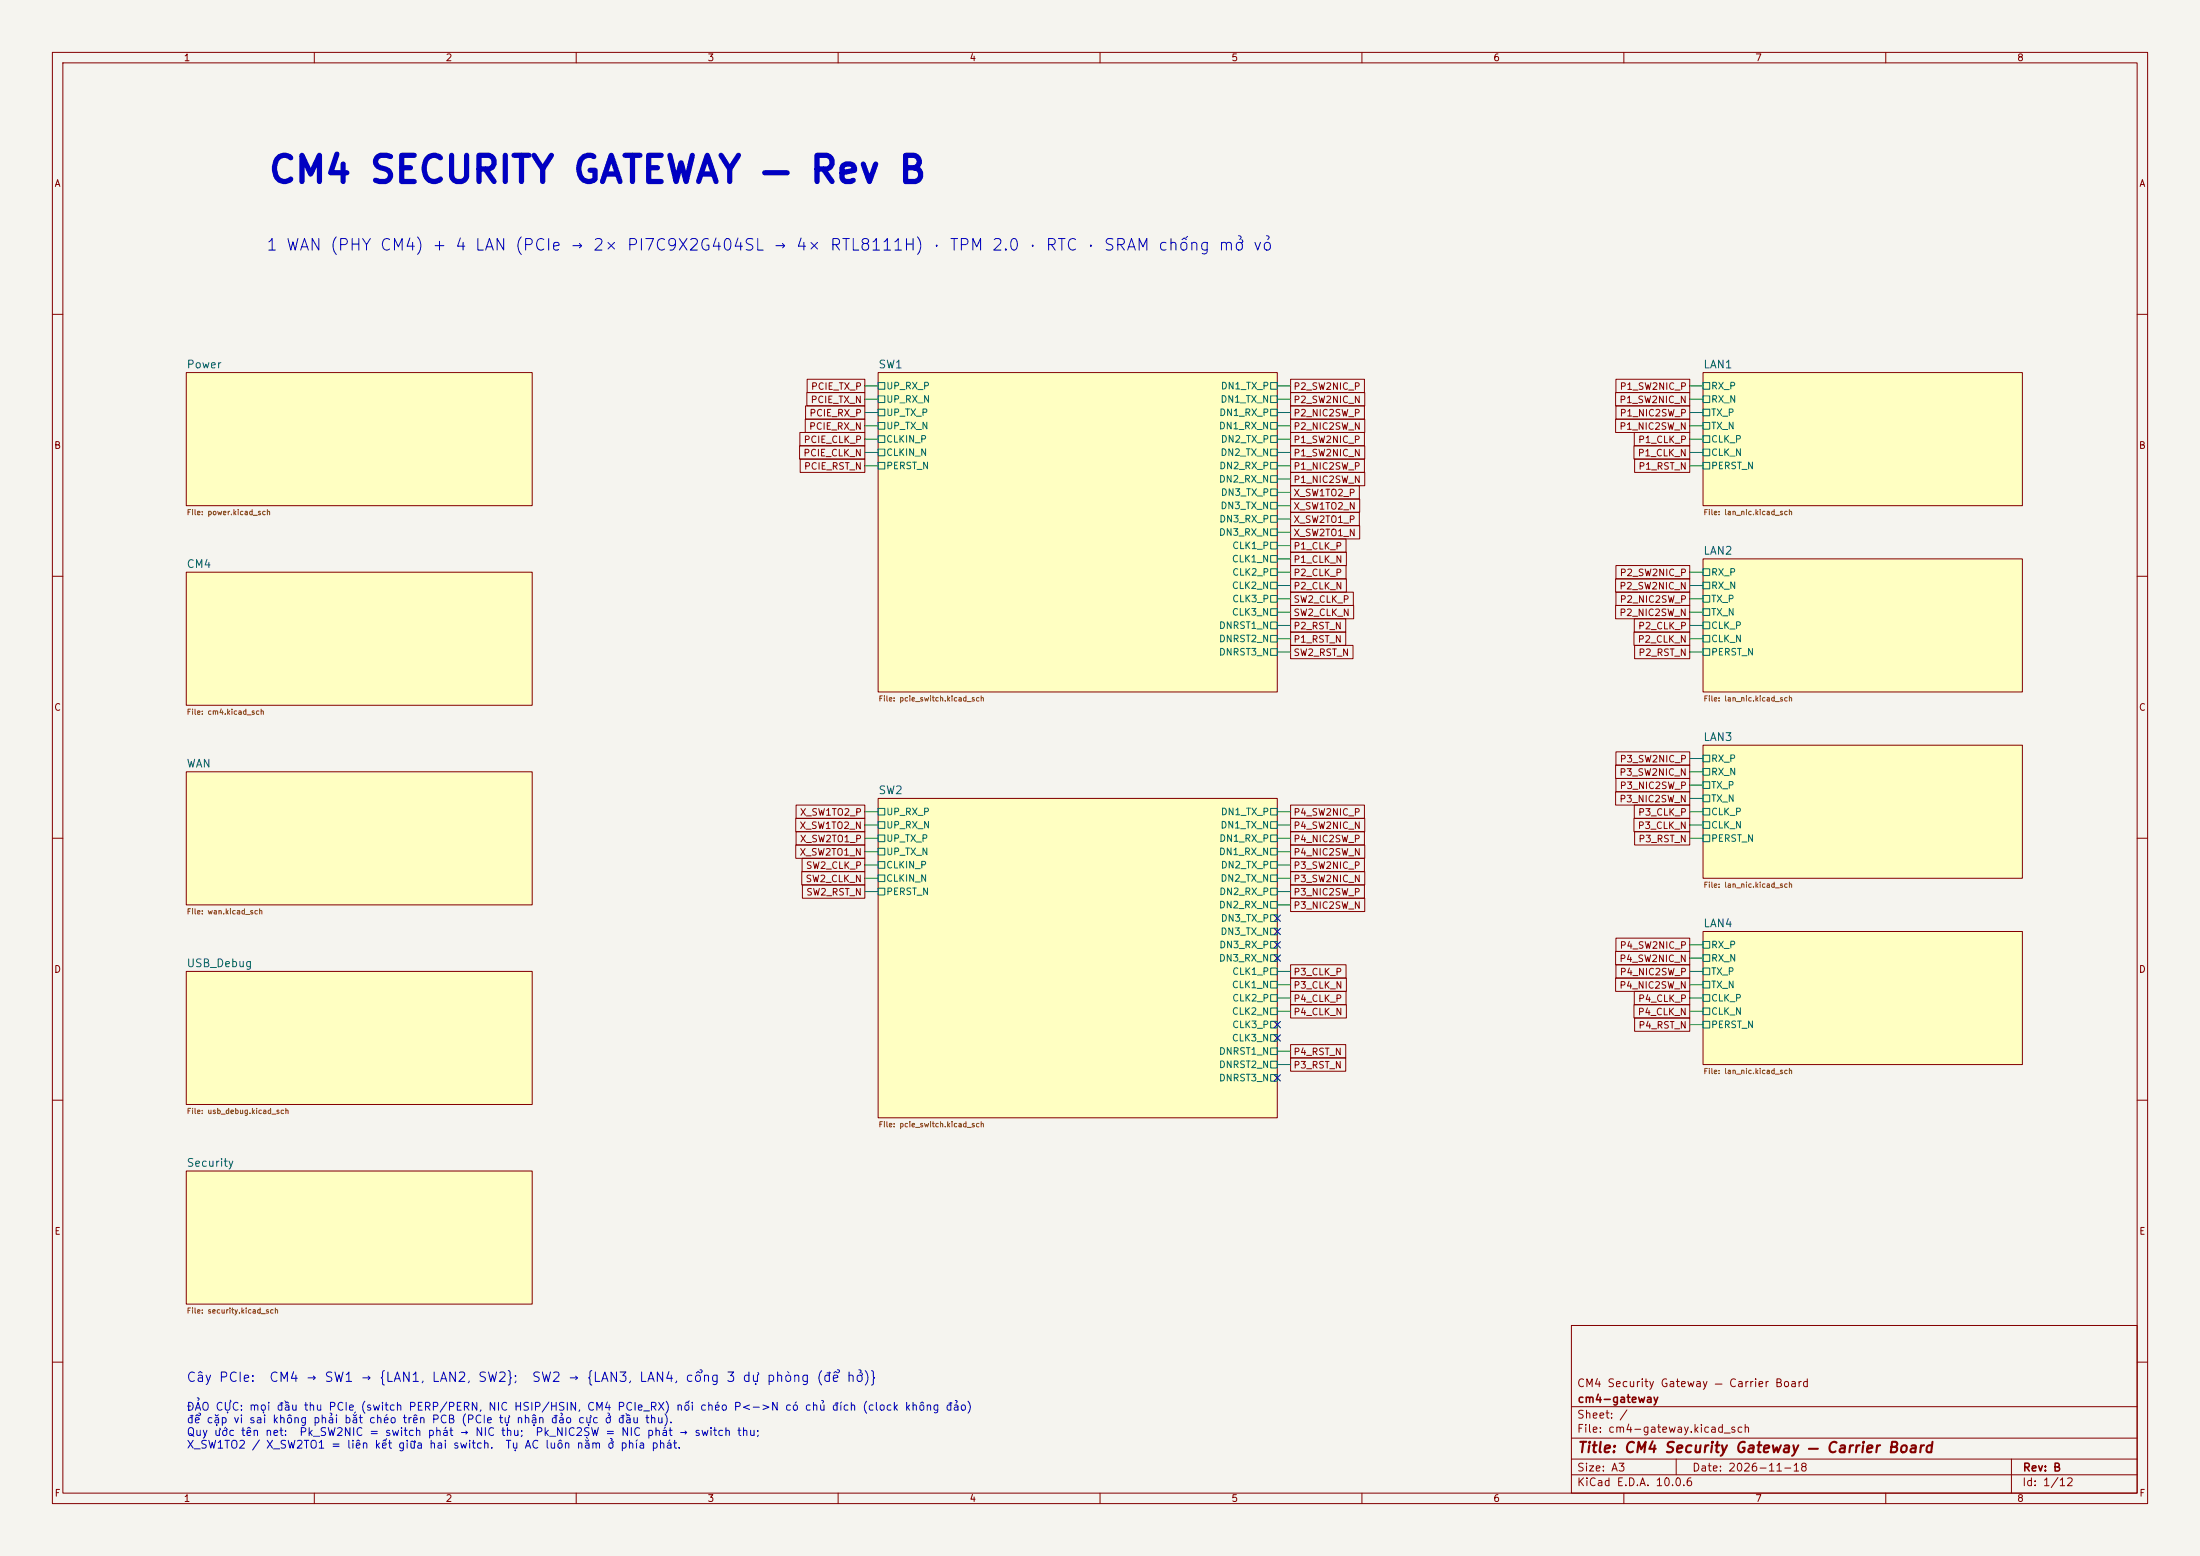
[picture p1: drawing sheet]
<svg xmlns="http://www.w3.org/2000/svg" width="420mm" height="297mm" viewBox="0 0 420 297" stroke-linecap="round" stroke-linejoin="round" font-family="sans-serif">
<path d="M0 0h420v297h-420z" fill="#f5f4ef" stroke="#f5f4ef" stroke-width=".19"/>
<g fill="none" stroke="#840000" stroke-width=".19">
<path d="M10 10h400v277h-400zM12 12h396v273h-396zM60 10v2M110 10v2M160 10v2M210 10v2M260 10v2M310 10v2M360 10v2M10 60h2M35.6 71.1h66v25.4h-66zM153.8 77.5h11.3v2.5h-11.3z"/>
<path d="M154 74.9h11.1v2.6h-11.1zM154.1 72.4h11v2.5h-11zM167.6 71.1h76.2v61h-76.2zM246.4 77.5h14.1v2.5h-14.1zM246.4 74.9h14.1v2.6h-14.1zM246.4 72.4h14.1v2.5h-14.1zM308.4 74.9h14.2v2.6h-14.2zM308.5 77.5h14.1v2.5h-14.1zM308.5 72.4h14.1v2.5h-14.1zM325.1 71.1h61v25.4h-61zM408 60h2M152.6 85.1h12.5v2.5h-12.5z"/>
<path d="M152.7 82.5h12.4v2.6h-12.4zM152.8 87.6h12.3v2.6h-12.3zM153.7 80h11.4v2.6h-11.4zM246.4 80h14.1v2.6h-14.1zM246.4 82.5h14.1v2.6h-14.1zM246.4 85.1h14.1v2.5h-14.1zM246.4 87.6h14.1v2.6h-14.1zM246.4 90.2h14.1v2.5h-14.1zM246.4 92.7h13.1v2.6h-13.1zM246.4 95.2h13.2v2.6h-13.2zM246.4 97.8h13.1v2.5h-13.1zM308.4 80h14.2v2.6h-14.2z"/>
<path d="M311.9 85.1h10.7v2.5h-10.7zM312 82.5h10.6v2.6h-10.6zM312.1 87.6h10.5v2.6h-10.5zM10 110h2M35.6 109.2h66v25.4h-66zM246.4 105.4h10.6v2.6h-10.6zM246.4 118.1h10.5v2.6h-10.5zM246.4 107.9h10.6v2.6h-10.6zM246.4 115.6h12v2.5h-12zM246.4 110.5h10.6v2.5h-10.6zM246.4 113h12v2.6h-12zM246.4 100.3h13.2v2.6h-13.2z"/>
<path d="M246.4 102.9h10.6v2.5h-10.6zM308.4 115.6h14.2v2.5h-14.2zM308.4 110.5h14.2v2.5h-14.2zM308.5 113h14.1v2.6h-14.1zM308.5 107.9h14.1v2.6h-14.1zM312 118.1h10.6v2.6h-10.6zM325.1 106.7h61v25.4h-61zM408 110h2M246.4 123.2h11.9v2.5h-11.9zM246.4 120.6h10.5v2.6h-10.5zM311.9 120.6h10.7v2.6h-10.7zM312.1 123.2h10.5v2.5h-10.5z"/>
<path d="M10 160h2M35.6 147.3h66v25.4h-66zM151.9 156.2h13.2v2.6h-13.2zM152 158.7h13.1v2.6h-13.1zM152 153.7h13.1v2.5h-13.1zM167.6 152.4h76.2v61h-76.2zM246.4 153.7h14.1v2.5h-14.1zM246.4 158.7h14.1v2.6h-14.1zM246.4 156.2h14.1v2.6h-14.1zM308.4 151.1h14.2v2.6h-14.2zM308.4 146h14.2v2.6h-14.2zM308.5 148.6h14.1v2.5h-14.1z"/>
<path d="M308.5 143.5h14.1v2.6h-14.1zM311.9 156.2h10.7v2.6h-10.7zM312 153.7h10.6v2.5h-10.6zM312.1 158.7h10.5v2.6h-10.5zM325.1 142.2h61v25.4h-61zM408 160h2M151.9 161.3h13.2v2.5h-13.2zM153.1 166.4h12v2.5h-12zM153.1 163.8h12v2.6h-12zM153.2 168.9h11.9v2.6h-11.9zM246.4 171.4h14.1v2.6h-14.1zM246.4 168.9h14.1v2.6h-14.1z"/>
<path d="M246.4 166.4h14.1v2.5h-14.1zM246.4 163.8h14.1v2.6h-14.1zM246.4 161.3h14.1v2.5h-14.1zM308.5 179.1h14.1v2.5h-14.1zM325.1 177.8h61v25.4h-61zM35.6 185.4h66v25.4h-66zM246.4 191.8h10.6v2.5h-10.6zM246.4 189.2h10.6v2.6h-10.6zM246.4 186.7h10.6v2.5h-10.6zM246.4 184.1h10.6v2.6h-10.6zM246.4 199.4h10.5v2.5h-10.5zM308.4 186.7h14.2v2.5h-14.2z"/>
<path d="M308.4 181.6h14.2v2.6h-14.2zM308.5 184.1h14.1v2.6h-14.1zM311.9 191.8h10.7v2.5h-10.7zM312 189.2h10.6v2.6h-10.6zM312.1 194.3h10.5v2.6h-10.5zM10 210h2M246.4 201.9h10.5v2.6h-10.5zM408 210h2M35.6 223.5h66v25.4h-66zM300 253h108v32h-108zM10 260h2M300 278.5h108"/>
<path d="M300 274.5h108M300 268.5h108M320 278.5v3M384 278.5v6.5M408 260h2M60 285v2M110 285v2M160 285v2M210 285v2M260 285v2M300 281.5h108M310 285v2"/>
<path d="M360 285v2"/>
</g>
<g fill="#ffffc2" stroke="#ffffc2" stroke-width=".19">
<path d="M325.1 177.8h61v25.4h-61z"/>
<path d="M167.6 152.4h76.2v61h-76.2z"/>
<path d="M325.1 71.1h61v25.4h-61z"/>
<path d="M35.6 109.2h66v25.4h-66z"/>
<path d="M325.1 106.7h61v25.4h-61z"/>
<path d="M35.6 147.3h66v25.4h-66z"/>
<path d="M35.6 185.4h66v25.4h-66z"/>
<path d="M35.6 223.5h66v25.4h-66z"/>
<path d="M167.6 71.1h76.2v61h-76.2z"/>
<path d="M35.6 71.1h66v25.4h-66z"/>
<path d="M325.1 142.2h61v25.4h-61z"/>
</g>
<g fill="none" stroke="#006464" stroke-width=".19">
<path d="M167.6 73h1.3v1.3h-1.3zM167.6 75.6h1.3v1.2h-1.3zM167.6 78.1h1.3v1.3h-1.3zM242.6 73h1.2v1.3h-1.2zM242.6 75.6h1.2v1.2h-1.2zM242.6 78.1h1.2v1.3h-1.2zM325.1 73h1.3v1.3h-1.3zM325.1 75.6h1.3v1.2h-1.3zM325.1 78.1h1.3v1.3h-1.3zM167.6 80.6h1.3v1.3h-1.3zM167.6 83.2h1.3v1.3h-1.3zM167.6 85.7h1.3v1.3h-1.3z"/>
<path d="M167.6 88.3h1.3v1.2h-1.3zM242.6 80.6h1.2v1.3h-1.2zM242.6 83.2h1.2v1.3h-1.2zM242.6 85.7h1.2v1.3h-1.2zM242.6 88.3h1.2v1.2h-1.2zM242.6 90.8h1.2v1.3h-1.2zM242.6 93.3h1.2v1.3h-1.2zM242.6 95.9h1.2v1.3h-1.2zM242.6 98.4h1.2v1.3h-1.2zM325.1 80.6h1.3v1.3h-1.3zM325.1 83.2h1.3v1.3h-1.3zM325.1 85.7h1.3v1.3h-1.3z"/>
<path d="M325.1 88.3h1.3v1.2h-1.3zM242.6 101h1.2v1.2h-1.2zM242.6 103.5h1.2v1.3h-1.2zM242.6 106h1.2v1.3h-1.2zM242.6 108.6h1.2v1.3h-1.2zM242.6 111.1h1.2v1.3h-1.2zM242.6 113.7h1.2v1.2h-1.2zM242.6 116.2h1.2v1.3h-1.2zM242.6 118.7h1.2v1.3h-1.2zM325.1 108.6h1.3v1.3h-1.3zM325.1 111.1h1.3v1.3h-1.3zM325.1 113.7h1.3v1.2h-1.3z"/>
<path d="M325.1 116.2h1.3v1.3h-1.3zM325.1 118.7h1.3v1.3h-1.3zM242.6 121.3h1.2v1.3h-1.2zM242.6 123.8h1.2v1.3h-1.2zM325.1 121.3h1.3v1.3h-1.3zM325.1 123.8h1.3v1.3h-1.3zM167.6 154.3h1.3v1.3h-1.3zM167.6 156.8h1.3v1.3h-1.3zM167.6 159.4h1.3v1.3h-1.3zM242.6 154.3h1.2v1.3h-1.2zM242.6 156.8h1.2v1.3h-1.2zM242.6 159.4h1.2v1.3h-1.2z"/>
<path d="M325.1 144.1h1.3v1.3h-1.3zM325.1 146.7h1.3v1.3h-1.3zM325.1 149.2h1.3v1.3h-1.3zM325.1 151.8h1.3v1.2h-1.3zM325.1 154.3h1.3v1.3h-1.3zM325.1 156.8h1.3v1.3h-1.3zM325.1 159.4h1.3v1.3h-1.3zM167.6 161.9h1.3v1.3h-1.3zM167.6 164.5h1.3v1.2h-1.3zM167.6 167h1.3v1.3h-1.3zM167.6 169.5h1.3v1.3h-1.3zM242.6 161.9h1.2v1.3h-1.2z"/>
<path d="M242.6 164.5h1.2v1.2h-1.2zM242.6 167h1.2v1.3h-1.2zM242.6 169.5h1.2v1.3h-1.2zM242.6 172.1h1.2v1.3h-1.2zM242.6 174.6h1.2v1.3h-1.2zM242.6 177.2h1.2v1.2h-1.2zM242.6 179.7h1.2v1.3h-1.2zM325.1 179.7h1.3v1.3h-1.3zM242.6 182.2h1.2v1.3h-1.2zM242.6 184.8h1.2v1.3h-1.2zM242.6 187.3h1.2v1.3h-1.2zM242.6 189.9h1.2v1.2h-1.2z"/>
<path d="M242.6 192.4h1.2v1.3h-1.2zM242.6 194.9h1.2v1.3h-1.2zM242.6 197.5h1.2v1.3h-1.2zM325.1 182.2h1.3v1.3h-1.3zM325.1 184.8h1.3v1.3h-1.3zM325.1 187.3h1.3v1.3h-1.3zM325.1 189.9h1.3v1.2h-1.3zM325.1 192.4h1.3v1.3h-1.3zM325.1 194.9h1.3v1.3h-1.3zM242.6 200h1.2v1.3h-1.2zM242.6 202.6h1.2v1.2h-1.2zM242.6 205.1h1.2v1.3h-1.2z"/>
</g>
<g fill="none" stroke="#009600" stroke-width=".19">
<path d="M165.1 73.7h2.5M165.1 78.7h2.5M165.1 76.2h2.5M243.8 73.7h2.6M243.8 78.7h2.6M243.8 76.2h2.6M322.6 73.7h2.5M322.6 78.7h2.5M322.6 76.2h2.5M165.1 81.3h2.5M165.1 83.8h2.5M165.1 86.4h2.5"/>
<path d="M165.1 88.9h2.5M243.8 81.3h2.6M243.8 83.8h2.6M243.8 86.4h2.6M243.8 88.9h2.6M243.8 91.4h2.6M243.8 94h2.6M243.8 96.5h2.6M243.8 99.1h2.6M322.6 81.3h2.5M322.6 83.8h2.5M322.6 86.4h2.5"/>
<path d="M322.6 88.9h2.5M243.8 116.8h2.6M243.8 119.4h2.6M243.8 114.3h2.6M243.8 111.8h2.6M243.8 109.2h2.6M243.8 104.1h2.6M243.8 101.6h2.6M243.8 106.7h2.6M322.6 116.8h2.5M322.6 119.4h2.5M322.6 114.3h2.5"/>
<path d="M322.6 111.8h2.5M322.6 109.2h2.5M243.8 121.9h2.6M243.8 124.5h2.6M322.6 121.9h2.5M322.6 124.5h2.5M165.1 157.5h2.5M165.1 154.9h2.5M243.8 157.5h2.6M243.8 154.9h2.6M322.6 157.5h2.5M322.6 154.9h2.5"/>
<path d="M322.6 144.8h2.5M322.6 147.3h2.5M322.6 152.4h2.5M322.6 149.9h2.5M165.1 160h2.5M165.1 162.6h2.5M165.1 165.1h2.5M165.1 167.6h2.5M165.1 170.2h2.5M243.8 160h2.6M243.8 162.6h2.6M243.8 165.1h2.6"/>
<path d="M243.8 167.6h2.6M243.8 172.7h2.6M243.8 170.2h2.6M322.6 160h2.5M243.8 193h2.6M243.8 190.5h2.6M243.8 185.4h2.6M243.8 188h2.6M322.6 193h2.5M322.6 190.5h2.5M322.6 195.6h2.5M322.6 182.9h2.5"/>
<path d="M322.6 180.3h2.5M322.6 185.4h2.5M322.6 188h2.5M243.8 203.2h2.6M243.8 200.7h2.6"/>
</g>
<g fill="none" stroke="#000084" stroke-width=".19">
<path d="M243.2 174.7l1.2 1.2M243.2 177.2l1.2 1.2M243.2 179.7l1.2 1.2M244.4 174.7l-1.2 1.2M244.4 177.2l-1.2 1.2M244.4 179.7l-1.2 1.2M243.2 197.5l1.2 1.2M243.2 182.3l1.2 1.2M243.2 195l1.2 1.2M244.4 197.5l-1.2 1.2M244.4 182.3l-1.2 1.2M244.4 195l-1.2 1.2"/>
<path d="M243.2 205.1l1.2 1.2M244.4 205.1l-1.2 1.2"/>
</g>
<text font-size="5" fill="#0000c2" x="51" y="36.2">CM4 SECURITY GATEWAY — Rev B</text>
<text font-size="2.2" fill="#0000c2" x="50.7" y="48.4">1 WAN (PHY CM4) + 4 LAN (PCIe → 2× PI7C9X2G404SL → 4× RTL8111H) · TPM 2.0 · RTC · SRAM chống mở vỏ</text>
<text font-size="2" fill="#840000" x="301" y="277.8">Title: CM4 Security Gateway — Carrier Board</text>
<g font-size="1.8" fill="#0000c2">
<text x="35.5" y="264.2">Cây PCIe:</text>
<text x="51.3" y="264.2">CM4 → SW1 → {LAN1, LAN2, SW2};</text>
<text x="101.4" y="264.2">SW2 → {LAN3, LAN4, cổng 3 dự phòng (để hở)}</text>
</g>
<g font-size="1.5" fill="#006464">
<text x="35.5" y="70.7">Power</text>
<text x="167.6" y="70.7">SW1</text>
<text x="325.1" y="70.7">LAN1</text>
<text x="325.1" y="106.2">LAN2</text>
<text x="35.5" y="108.8">CM4</text>
<text x="325.1" y="141.8">LAN3</text>
<text x="35.5" y="146.9">WAN</text>
<text x="167.6" y="152">SW2</text>
<text x="325.1" y="177.4">LAN4</text>
<text x="35.5" y="185">USB_Debug</text>
<text x="35.5" y="223.1">Security</text>
</g>
<g font-size="1.5" fill="#0000c2">
<text x="35.5" y="269.6">ĐẢO CỰC: mọi đầu thu PCIe (switch PERP/PERN, NIC HSIP/HSIN, CM4 PCIe_RX) nối chéo P&lt;-&gt;N có chủ đích (clock không đảo)</text>
<text x="35.5" y="272">để cặp vi sai không phải bắt chéo trên PCB (PCIe tự nhận đảo cực ở đầu thu).</text>
<text x="35.5" y="274.5">Quy ước tên net:</text>
<text x="57" y="274.5">Pk_SW2NIC = switch phát → NIC thu;</text>
<text x="102.1" y="274.5">Pk_NIC2SW = NIC phát → switch thu;</text>
<text x="35.5" y="276.9">X_SW1TO2 / X_SW2TO1 = liên kết giữa hai switch.</text>
<text x="96.4" y="276.9">Tụ AC luôn nằm ở phía phát.</text>
</g>
<g font-size="1.5" fill="#840000">
<text x="300.9" y="265.1">CM4 Security Gateway — Carrier Board</text>
<text x="301" y="268.1">cm4-gateway</text>
<text x="300.9" y="273.8">File: cm4-gateway.kicad_sch</text>
<text x="300.9" y="271.1">Sheet: /</text>
<text x="300.9" y="281.2">Size: A3</text>
<text x="322.9" y="281.2">Date: 2026-11-18</text>
<text x="386" y="281.2">Rev: B</text>
<text x="300.9" y="284">KiCad E.D.A. 10.0.6</text>
<text x="385.9" y="284">Id: 1/12</text>
</g>
<g font-size="1.3" fill="#840000">
<text x="35" y="12">1</text>
<text x="85" y="12">2</text>
<text x="135" y="12">3</text>
<text x="185" y="12">4</text>
<text x="235" y="12">5</text>
<text x="285" y="12">6</text>
<text x="335" y="12">7</text>
<text x="385" y="12">8</text>
<text x="10.3" y="36">A</text>
<text x="408.3" y="36">A</text>
<text x="154.7" y="77.3">PCIE_TX_N</text>
<text x="154.7" y="74.7">PCIE_TX_P</text>
<text x="246.8" y="77.3">P2_SW2NIC_N</text>
<text x="246.8" y="74.7">P2_SW2NIC_P</text>
<text x="309.1" y="77.3">P1_SW2NIC_N</text>
<text x="309.1" y="74.7">P1_SW2NIC_P</text>
<text x="154.4" y="82.3">PCIE_RX_N</text>
<text x="154.4" y="79.8">PCIE_RX_P</text>
<text x="246.8" y="79.8">P2_NIC2SW_P</text>
<text x="246.8" y="82.3">P2_NIC2SW_N</text>
<text x="309.1" y="82.3">P1_NIC2SW_N</text>
<text x="309.1" y="79.8">P1_NIC2SW_P</text>
<text x="10.2" y="86">B</text>
<text x="153.3" y="87.4">PCIE_CLK_N</text>
<text x="153.3" y="84.9">PCIE_CLK_P</text>
<text x="153.4" y="90">PCIE_RST_N</text>
<text x="246.8" y="84.9">P1_SW2NIC_P</text>
<text x="246.8" y="87.4">P1_SW2NIC_N</text>
<text x="246.8" y="90">P1_NIC2SW_P</text>
<text x="312.6" y="87.4">P1_CLK_N</text>
<text x="312.6" y="84.9">P1_CLK_P</text>
<text x="312.7" y="90">P1_RST_N</text>
<text x="408.2" y="86">B</text>
<text x="246.8" y="92.5">P1_NIC2SW_N</text>
<text x="246.8" y="95">X_SW1TO2_P</text>
<text x="246.8" y="97.6">X_SW1TO2_N</text>
<text x="246.8" y="100.1">X_SW2TO1_P</text>
<text x="246.8" y="107.7">P1_CLK_N</text>
<text x="246.8" y="102.7">X_SW2TO1_N</text>
<text x="246.8" y="105.2">P1_CLK_P</text>
<text x="246.8" y="110.3">P2_CLK_P</text>
<text x="246.8" y="112.8">P2_CLK_N</text>
<text x="309.1" y="112.8">P2_SW2NIC_N</text>
<text x="309.1" y="110.3">P2_SW2NIC_P</text>
<text x="246.8" y="117.9">SW2_CLK_N</text>
<text x="246.8" y="115.4">SW2_CLK_P</text>
<text x="309.1" y="117.9">P2_NIC2SW_N</text>
<text x="309.1" y="115.4">P2_NIC2SW_P</text>
<text x="246.8" y="125.5">SW2_RST_N</text>
<text x="246.8" y="123">P1_RST_N</text>
<text x="246.8" y="120.4">P2_RST_N</text>
<text x="312.6" y="123">P2_CLK_N</text>
<text x="312.6" y="120.4">P2_CLK_P</text>
<text x="312.7" y="125.5">P2_RST_N</text>
<text x="10.2" y="136">C</text>
<text x="408.2" y="136">C</text>
<text x="309.1" y="148.4">P3_SW2NIC_N</text>
<text x="309.1" y="145.8">P3_SW2NIC_P</text>
<text x="152.6" y="156">X_SW1TO2_P</text>
<text x="246.8" y="156">P4_SW2NIC_P</text>
<text x="309.1" y="153.5">P3_NIC2SW_N</text>
<text x="309.1" y="150.9">P3_NIC2SW_P</text>
<text x="312.6" y="156">P3_CLK_P</text>
<text x="152.5" y="158.5">X_SW1TO2_N</text>
<text x="152.6" y="161.1">X_SW2TO1_P</text>
<text x="246.8" y="161.1">P4_NIC2SW_P</text>
<text x="246.8" y="158.5">P4_SW2NIC_N</text>
<text x="312.6" y="158.5">P3_CLK_N</text>
<text x="312.7" y="161.1">P3_RST_N</text>
<text x="152.5" y="163.6">X_SW2TO1_N</text>
<text x="153.8" y="166.2">SW2_CLK_P</text>
<text x="246.8" y="166.2">P3_SW2NIC_P</text>
<text x="246.8" y="163.6">P4_NIC2SW_N</text>
<text x="153.7" y="168.7">SW2_CLK_N</text>
<text x="153.8" y="171.2">SW2_RST_N</text>
<text x="246.8" y="173.8">P3_NIC2SW_N</text>
<text x="246.8" y="171.2">P3_NIC2SW_P</text>
<text x="246.8" y="168.7">P3_SW2NIC_N</text>
<text x="10.2" y="186">D</text>
<text x="309.1" y="183.9">P4_SW2NIC_N</text>
<text x="309.1" y="181.4">P4_SW2NIC_P</text>
<text x="408.2" y="186">D</text>
<text x="246.8" y="191.6">P4_CLK_P</text>
<text x="246.8" y="189">P3_CLK_N</text>
<text x="246.8" y="186.5">P3_CLK_P</text>
<text x="309.1" y="189">P4_NIC2SW_N</text>
<text x="309.1" y="186.5">P4_NIC2SW_P</text>
<text x="312.6" y="191.6">P4_CLK_P</text>
<text x="246.8" y="194.1">P4_CLK_N</text>
<text x="312.6" y="194.1">P4_CLK_N</text>
<text x="312.7" y="196.6">P4_RST_N</text>
<text x="246.8" y="201.7">P4_RST_N</text>
<text x="246.8" y="204.3">P3_RST_N</text>
<text x="10.3" y="236">E</text>
<text x="408.3" y="236">E</text>
<text x="10.3" y="286">F</text>
<text x="35" y="287">1</text>
<text x="85" y="287">2</text>
<text x="135" y="287">3</text>
<text x="185" y="287">4</text>
<text x="235" y="287">5</text>
<text x="285" y="287">6</text>
<text x="335" y="287">7</text>
<text x="385" y="287">8</text>
<text x="408.3" y="286">F</text>
</g>
<g font-size="1.3" fill="#006464">
<text x="169.1" y="74.6">UP_RX_P</text>
<text x="169.1" y="77.2">UP_RX_N</text>
<text x="232.9" y="77.2">DN1_TX_N</text>
<text x="233" y="74.6">DN1_TX_P</text>
<text x="326.6" y="74.6">RX_P</text>
<text x="326.6" y="77.2">RX_N</text>
<text x="169.1" y="79.7">UP_TX_P</text>
<text x="169.1" y="82.2">UP_TX_N</text>
<text x="232.6" y="82.2">DN1_RX_N</text>
<text x="232.7" y="79.7">DN1_RX_P</text>
<text x="326.6" y="79.7">TX_P</text>
<text x="326.6" y="82.2">TX_N</text>
<text x="169.1" y="84.8">CLKIN_P</text>
<text x="169.1" y="87.3">CLKIN_N</text>
<text x="169.1" y="89.9">PERST_N</text>
<text x="232.7" y="89.9">DN2_RX_P</text>
<text x="232.9" y="87.3">DN2_TX_N</text>
<text x="233" y="84.8">DN2_TX_P</text>
<text x="326.6" y="84.8">CLK_P</text>
<text x="326.6" y="87.3">CLK_N</text>
<text x="326.6" y="89.9">PERST_N</text>
<text x="232.6" y="92.4">DN2_RX_N</text>
<text x="233" y="94.9">DN3_TX_P</text>
<text x="232.7" y="100">DN3_RX_P</text>
<text x="232.9" y="97.5">DN3_TX_N</text>
<text x="232.6" y="102.6">DN3_RX_N</text>
<text x="235.1" y="107.6">CLK1_N</text>
<text x="235.1" y="105.1">CLK1_P</text>
<text x="235.1" y="112.7">CLK2_N</text>
<text x="235.1" y="110.2">CLK2_P</text>
<text x="326.6" y="110.2">RX_P</text>
<text x="326.6" y="112.7">RX_N</text>
<text x="235.1" y="117.8">CLK3_N</text>
<text x="235.1" y="115.3">CLK3_P</text>
<text x="326.6" y="115.3">TX_P</text>
<text x="326.6" y="117.8">TX_N</text>
<text x="232.6" y="120.3">DNRST1_N</text>
<text x="232.6" y="122.9">DNRST2_N</text>
<text x="232.6" y="125.4">DNRST3_N</text>
<text x="326.6" y="120.3">CLK_P</text>
<text x="326.6" y="122.9">CLK_N</text>
<text x="326.6" y="125.4">PERST_N</text>
<text x="326.6" y="145.7">RX_P</text>
<text x="326.6" y="148.3">RX_N</text>
<text x="169.1" y="155.9">UP_RX_P</text>
<text x="233" y="155.9">DN1_TX_P</text>
<text x="326.6" y="150.8">TX_P</text>
<text x="326.6" y="153.4">TX_N</text>
<text x="326.6" y="155.9">CLK_P</text>
<text x="169.1" y="158.4">UP_RX_N</text>
<text x="169.1" y="161">UP_TX_P</text>
<text x="232.7" y="161">DN1_RX_P</text>
<text x="232.9" y="158.4">DN1_TX_N</text>
<text x="326.6" y="158.4">CLK_N</text>
<text x="326.6" y="161">PERST_N</text>
<text x="169.1" y="163.5">UP_TX_N</text>
<text x="169.1" y="166.1">CLKIN_P</text>
<text x="232.6" y="163.5">DN1_RX_N</text>
<text x="233" y="166.1">DN2_TX_P</text>
<text x="169.1" y="168.6">CLKIN_N</text>
<text x="169.1" y="171.1">PERST_N</text>
<text x="232.6" y="173.7">DN2_RX_N</text>
<text x="232.7" y="171.1">DN2_RX_P</text>
<text x="232.9" y="168.6">DN2_TX_N</text>
<text x="232.9" y="178.8">DN3_TX_N</text>
<text x="233" y="176.2">DN3_TX_P</text>
<text x="232.6" y="183.8">DN3_RX_N</text>
<text x="232.7" y="181.3">DN3_RX_P</text>
<text x="326.6" y="181.3">RX_P</text>
<text x="326.6" y="183.8">RX_N</text>
<text x="235.1" y="188.9">CLK1_N</text>
<text x="235.1" y="186.4">CLK1_P</text>
<text x="235.1" y="191.5">CLK2_P</text>
<text x="326.6" y="186.4">TX_P</text>
<text x="326.6" y="188.9">TX_N</text>
<text x="326.6" y="191.5">CLK_P</text>
<text x="235.1" y="194">CLK2_N</text>
<text x="235.1" y="196.5">CLK3_P</text>
<text x="326.6" y="194">CLK_N</text>
<text x="326.6" y="196.5">PERST_N</text>
<text x="232.6" y="201.6">DNRST1_N</text>
<text x="235.1" y="199.1">CLK3_N</text>
<text x="232.6" y="204.2">DNRST2_N</text>
<text x="232.6" y="206.7">DNRST3_N</text>
</g>
<g font-size="1" fill="#725600">
<text x="35.6" y="98.6">File: power.kicad_sch</text>
<text x="325.1" y="98.6">File: lan_nic.kicad_sch</text>
<text x="35.6" y="136.7">File: cm4.kicad_sch</text>
<text x="167.6" y="134.1">File: pcie_switch.kicad_sch</text>
<text x="325.1" y="134.1">File: lan_nic.kicad_sch</text>
<text x="325.1" y="169.7">File: lan_nic.kicad_sch</text>
<text x="35.6" y="174.8">File: wan.kicad_sch</text>
<text x="325.1" y="205.2">File: lan_nic.kicad_sch</text>
<text x="35.6" y="212.9">File: usb_debug.kicad_sch</text>
<text x="167.6" y="215.4">File: pcie_switch.kicad_sch</text>
<text x="35.6" y="251">File: security.kicad_sch</text>
</g>
</svg>
